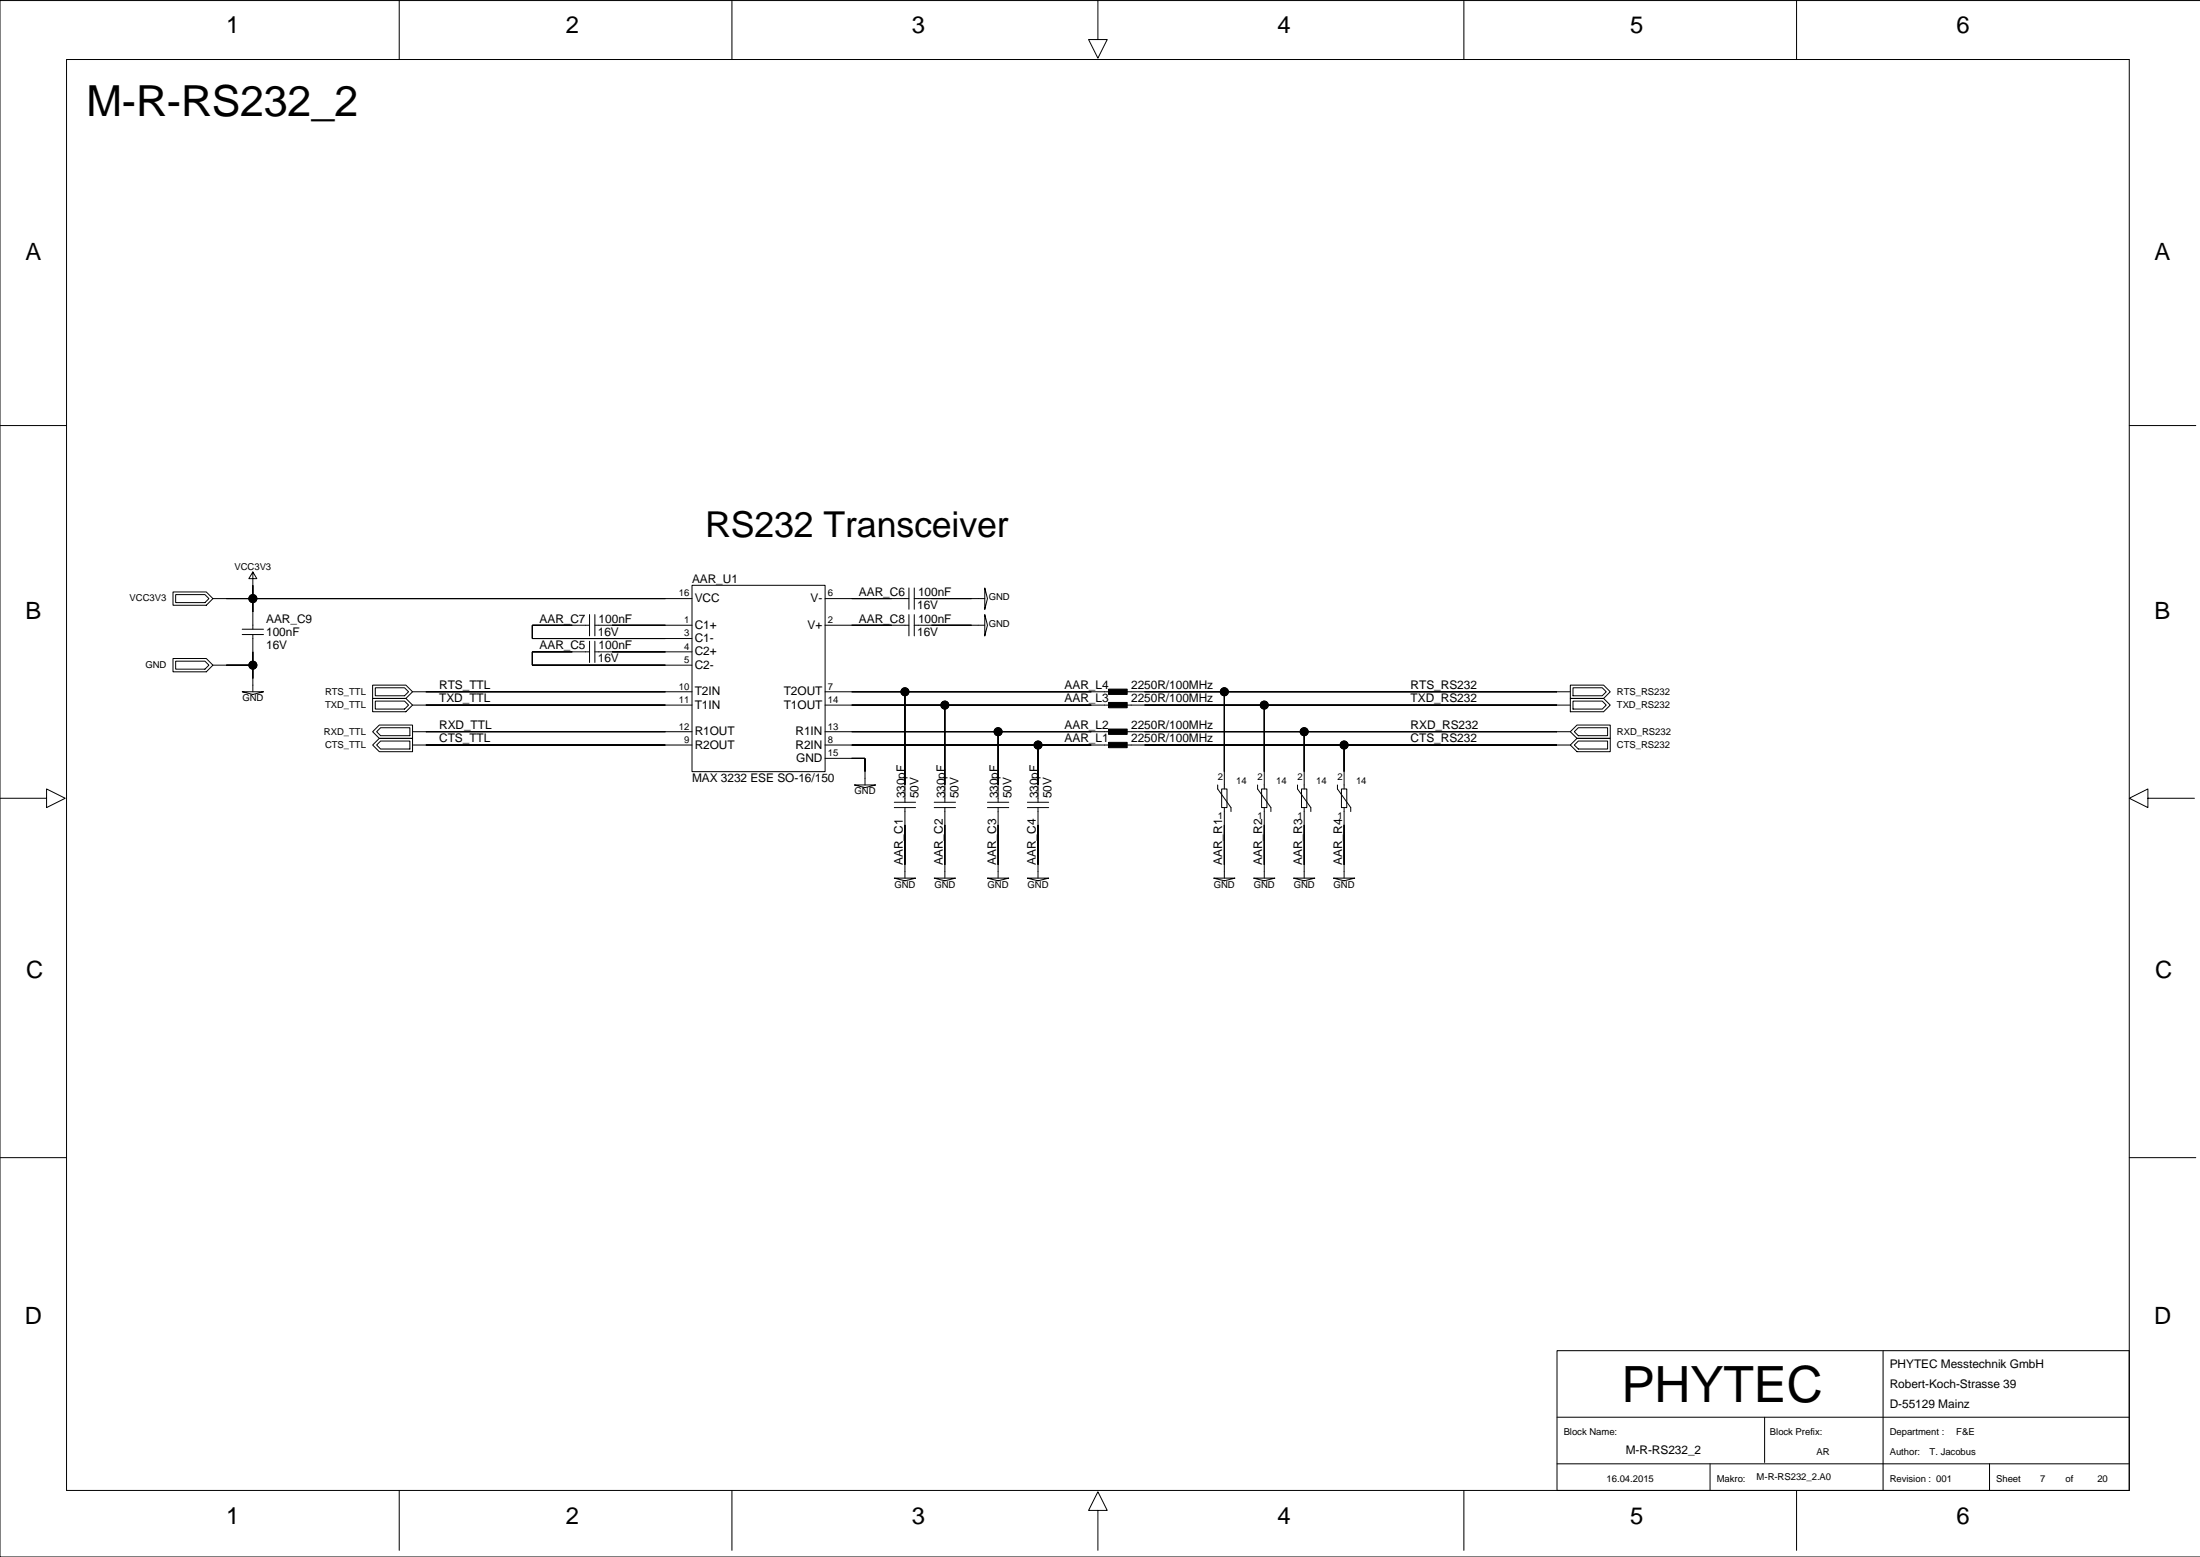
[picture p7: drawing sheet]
<svg xmlns="http://www.w3.org/2000/svg" width="420mm" height="297mm" viewBox="0 0 420 297" stroke-linecap="round" stroke-linejoin="round" font-family="sans-serif">
<g fill="none" stroke="#000" stroke-width=".19">
<path d="M76.2 -.1v11.5M139.7 -.1v11.5M209.5 -.1v7.6h1.8l-1.8 3.6-1.8-3.6h1.8M279.3 -.1v11.5M342.8 -.1v11.5M12.7 11.4h393.6v272.9h-393.6zM419.9 .1h-419.9v296.9h419.9M0 81.2h12.7M406.3 81.2h12.7M33 112.9h6.4l1.2 1.3-1.2 1.3h-6.4zM33.5 113.4h5.6l.8 .8-.8 .8h-5.6zM40.6 114.2h91.5"/>
<path d="M48.2 109.1l-.7 1.3h1.5l-.8-1.3v10.9M112.5 117.2v4.1M112.5 119.3h-10.9v2.5h30.5M113.5 117.2v4.1M113.5 119.3h18.6M132.1 111.7h25.3v35.5h-25.3zM157.4 114.2h16M157.4 119.3h16M173.4 112.2v4M173.4 117.2v4.1M174.5 114.2h13.4M174.5 112.2v4"/>
<path d="M174.5 117.2v4.1M174.5 119.3h13.4M187.9 112.2l.5 2-.5 2zM187.9 117.2l.5 2.1-.5 2zM33 125.6h6.4l1.2 1.3-1.2 1.3h-6.4zM33.5 126.1h5.6l.8 .8-.8 .8h-5.6zM40.6 126.9h7.6M46.2 132h4.1l-2.1 .5zM46.2 120h4.1M46.2 121.1h4.1M48.2 121.1v10.9M71.1 130.7h6.4l1.2 1.3-1.2 1.2h-6.4z"/>
<path d="M71.1 133.2h6.4l1.2 1.3-1.2 1.3h-6.4zM71.6 131.2h5.6l.8 .8-.8 .7h-5.6zM71.6 133.8h5.6l.8 .7-.8 .8h-5.6zM72.4 138.3h6.3v2.6h-6.3l-1.3-1.3zM72.6 138.8h5.6v1.6h-5.6l-.7-.8zM78.7 139.6h53.4M78.7 134.5h53.4M78.7 132h53.4M112.5 124.4h-10.9v2.5h30.5M112.5 122.3v4.1M113.5 124.4h18.6M113.5 122.3v4.1"/>
<path d="M157.4 139.6h54.1M157.4 134.5h54.1M157.4 132h54.1M172.7 132v21.1M180.3 134.5v18.6M190.5 139.6v13.5M215.1 139.6h84.6M215.1 134.5h84.6M215.1 132h84.6M233.6 132v18.5M241.2 134.5v16M248.9 139.6v10.9"/>
<path d="M299.7 130.7h6.3l1.3 1.3-1.3 1.2h-6.3zM299.7 133.2h6.3l1.3 1.3-1.3 1.3h-6.3zM300.2 131.2h5.5l.8 .8-.8 .7h-5.5zM300.2 133.8h5.5l.8 .7-.8 .8h-5.5zM300.4 139.6l.8-.8h5.6v1.6h-5.6zM300.9 138.3h6.4v2.6h-6.4l-1.2-1.3zM0 152.3h8.9v-1.8l3.5 1.8-3.5 1.8v-1.8M71.1 142.1l1.3-1.2h6.3v2.5h-6.3zM72.6 141.4h5.6v1.5h-5.6l-.7-.8zM78.7 142.1h53.4M157.4 142.1h54.1M157.4 144.7h7.7v5.1"/>
<path d="M163 149.8h4.1l-2 .5zM170.6 153.1h4.1M170.6 154.1h4.1M172.7 154.1v13.4M178.3 153.1h4M178.3 154.1h4M180.3 154.1v13.4M188.4 153.1h4.1M188.4 154.1h4.1M190.5 154.1v13.4M196 153.1h4.1M196 154.1h4.1"/>
<path d="M198.1 142.1v11M198.1 154.1v13.4M215.1 142.1h84.6M232.4 149.8v.7l2.5 3.6v.7M233.1 150.5h1v3.6h-1zM233.6 154.1v13.4M240 149.8v.7l2.5 3.6v.7M240.7 150.5h1.1v3.6h-1.1zM241.2 154.1v13.4M247.6 149.8v.7l2.5 3.6v.7M248.4 150.5h1v3.6h-1zM248.9 154.1v13.4"/>
<path d="M255.2 149.8v.7l2.6 3.6v.7M256 150.5h1v3.6h-1zM256.5 142.1v8.4M256.5 154.1v13.4M299.7 142.1l1.2-1.2h6.4v2.5h-6.4zM300.4 142.1l.8-.7h5.6v1.5h-5.6zM409.9 152.3v1.8l-3.6-1.8 3.6-1.8v1.8h8.9M170.6 167.5h4.1l-2 .5zM178.3 167.5h4l-2 .5zM188.4 167.5h4.1l-2 .5zM196 167.5h4.1l-2 .5zM231.6 167.5h4.1l-2.1 .5z"/>
<path d="M239.2 167.5h4.1l-2.1 .5zM246.8 167.5h4.1l-2 .5zM254.5 167.5h4l-2 .5zM0 220.9h12.7M406.3 220.9h12.7M297.1 257.7h109.2v26.6h-109.2zM359.3 257.7v26.6M297.1 279.3h109.2M297.1 270.4h109.2M326.3 279.3v5M336.7 270.4v8.6M379.6 279.3v5"/>
<path d="M76.2 284.3v11.5M139.7 284.3v11.5M209.5 288.2h1.8l-1.8-3.6-1.8 3.6h1.8v7.6M279.3 284.3v11.5M342.8 284.3v11.5"/>
<circle cx="48.2" cy="114.2" r=".76"/>
<circle cx="48.2" cy="126.9" r=".76"/>
<circle cx="172.7" cy="132" r=".76"/>
<circle cx="180.3" cy="134.5" r=".76"/>
<circle cx="190.5" cy="139.6" r=".76"/>
<circle cx="233.6" cy="132" r=".76"/>
<circle cx="241.2" cy="134.5" r=".76"/>
<circle cx="248.9" cy="139.6" r=".76"/>
<circle cx="198.1" cy="142.1" r=".76"/>
<circle cx="256.5" cy="142.1" r=".76"/>
</g>
<g fill="#000" stroke="#000" stroke-width=".19">
<path d="M43.2 114.2h5z" fill-rule="evenodd"/>
<path d="M48.2 114.2v2.5z" fill-rule="evenodd"/>
<path d="M48.2 111.7v2.5z" fill-rule="evenodd"/>
<path d="M101.6 119.3v2.5z" fill-rule="evenodd"/>
<path d="M101.6 119.3h7.6z" fill-rule="evenodd"/>
<path d="M116.8 119.3h10.2z" fill-rule="evenodd"/>
<path d="M48.2 114.2h78.8z" fill-rule="evenodd"/>
<path d="M162.5 119.3h7.6z" fill-rule="evenodd"/>
<path d="M162.5 114.2h7.6z" fill-rule="evenodd"/>
<path d="M177.8 119.3h7.6z" fill-rule="evenodd"/>
<path d="M177.8 114.2h7.6z" fill-rule="evenodd"/>
<path d="M43.2 126.9h5z" fill-rule="evenodd"/>
<path d="M48.2 126.9v2.5z" fill-rule="evenodd"/>
<path d="M48.2 124.4v2.5z" fill-rule="evenodd"/>
<path d="M101.6 124.4v2.5z" fill-rule="evenodd"/>
<path d="M101.6 124.4h7.6z" fill-rule="evenodd"/>
<path d="M101.6 126.9h25.4z" fill-rule="evenodd"/>
<path d="M116.8 124.4h10.2z" fill-rule="evenodd"/>
<path d="M101.6 121.8h25.4z" fill-rule="evenodd"/>
<path d="M81.3 134.5h45.7z" fill-rule="evenodd"/>
<path d="M81.3 132h45.7z" fill-rule="evenodd"/>
<path d="M81.3 139.6h45.7z" fill-rule="evenodd"/>
<path d="M172.7 132v17.8z" fill-rule="evenodd"/>
<path d="M162.5 132h10.2z" fill-rule="evenodd"/>
<path d="M162.5 134.5h17.8z" fill-rule="evenodd"/>
<path d="M180.3 134.5v15.3z" fill-rule="evenodd"/>
<path d="M190.5 139.6v10.2z" fill-rule="evenodd"/>
<path d="M162.5 139.6h28z" fill-rule="evenodd"/>
<path d="M190.5 139.6h17.7z" fill-rule="evenodd"/>
<path d="M180.3 134.5h27.9z" fill-rule="evenodd"/>
<path d="M172.7 132h35.5z" fill-rule="evenodd"/>
<path d="M211.5 134h3.6v1h-3.6z" fill-rule="evenodd"/>
<path d="M211.5 131.5h3.6v1h-3.6z" fill-rule="evenodd"/>
<path d="M218.4 132h15.2z" fill-rule="evenodd"/>
<path d="M233.6 132v15.2z" fill-rule="evenodd"/>
<path d="M218.4 134.5h22.8z" fill-rule="evenodd"/>
<path d="M241.2 134.5v12.7z" fill-rule="evenodd"/>
<path d="M218.4 139.6h30.5z" fill-rule="evenodd"/>
<path d="M248.9 139.6v7.6z" fill-rule="evenodd"/>
<path d="M248.9 139.6h48.2z" fill-rule="evenodd"/>
<path d="M241.2 134.5h55.9z" fill-rule="evenodd"/>
<path d="M233.6 132h63.5z" fill-rule="evenodd"/>
<path d="M81.3 142.1h45.7z" fill-rule="evenodd"/>
<path d="M162.5 144.7h2.6z" fill-rule="evenodd"/>
<path d="M165.1 144.7v2.5z" fill-rule="evenodd"/>
<path d="M172.7 157.4v7.6z" fill-rule="evenodd"/>
<path d="M180.3 157.4v7.6z" fill-rule="evenodd"/>
<path d="M190.5 157.4v7.6z" fill-rule="evenodd"/>
<path d="M162.5 142.1h35.6z" fill-rule="evenodd"/>
<path d="M198.1 142.1v7.7z" fill-rule="evenodd"/>
<path d="M198.1 157.4v7.6z" fill-rule="evenodd"/>
<path d="M198.1 142.1h10.1z" fill-rule="evenodd"/>
<path d="M211.5 141.6h3.6v1h-3.6z" fill-rule="evenodd"/>
<path d="M211.5 139.1h3.6v1h-3.6z" fill-rule="evenodd"/>
<path d="M233.6 157.4v7.6z" fill-rule="evenodd"/>
<path d="M241.2 157.4v7.6z" fill-rule="evenodd"/>
<path d="M248.9 157.4v7.6z" fill-rule="evenodd"/>
<path d="M218.4 142.1h38.1z" fill-rule="evenodd"/>
<path d="M256.5 142.1v5.1z" fill-rule="evenodd"/>
<path d="M256.5 157.4v7.6z" fill-rule="evenodd"/>
<path d="M256.5 142.1h40.6z" fill-rule="evenodd"/>
<circle cx="48.2" cy="114.2" r=".76"/>
<circle cx="48.2" cy="126.9" r=".76"/>
<circle cx="172.7" cy="132" r=".76"/>
<circle cx="180.3" cy="134.5" r=".76"/>
<circle cx="190.5" cy="139.6" r=".76"/>
<circle cx="233.6" cy="132" r=".76"/>
<circle cx="241.2" cy="134.5" r=".76"/>
<circle cx="248.9" cy="139.6" r=".76"/>
<circle cx="198.1" cy="142.1" r=".76"/>
<circle cx="256.5" cy="142.1" r=".76"/>
</g>
<text font-size="9.5" x="309.4" y="267.4">PHYTEC</text>
<text font-size="8.2" x="16.5" y="22.2">M-R-RS232_2</text>
<text font-size="6.8" x="134.6" y="102.5">RS232 Transceiver</text>
<g font-size="4.5">
<text x="43.2" y="6.4">1</text>
<text x="107.9" y="6.4">2</text>
<text x="174" y="6.4">3</text>
<text x="243.8" y="6.4">4</text>
<text x="311.1" y="6.4">5</text>
<text x="373.3" y="6.4">6</text>
<text x="4.8" y="49.5">A</text>
<text x="411.2" y="49.5">A</text>
<text x="4.8" y="118.1">B</text>
<text x="411.2" y="118.1">B</text>
<text x="5" y="186.7">C</text>
<text x="411.3" y="186.7">C</text>
<text x="4.7" y="252.7">D</text>
<text x="411" y="252.7">D</text>
<text x="43.2" y="290.8">1</text>
<text x="107.9" y="290.8">2</text>
<text x="174" y="290.8">3</text>
<text x="243.8" y="290.8">4</text>
<text x="311.1" y="290.8">5</text>
<text x="373.3" y="290.8">6</text>
</g>
<g font-size="2.3">
<text x="132" y="111.1">AAR_U1</text>
<text x="163.9" y="113.7">AAR_C6</text>
<text x="175.2" y="113.7">100nF</text>
<text x="50.8" y="118.8">AAR_C9</text>
<text x="103" y="118.8">AAR_C7</text>
<text x="114.2" y="118.8">100nF</text>
<text x="132.6" y="114.9">VCC</text>
<text x="132.6" y="120">C1+</text>
<text x="154.1" y="120">V+</text>
<text x="154.7" y="114.9">V-</text>
<text x="163.9" y="118.8">AAR_C8</text>
<text x="175" y="116.2">16V</text>
<text x="175.2" y="118.8">100nF</text>
<text x="50.8" y="121.3">100nF</text>
<text x="50.8" y="123.8">16V</text>
<text x="103" y="123.8">AAR_C5</text>
<text x="114.1" y="121.3">16V</text>
<text x="114.2" y="123.8">100nF</text>
<text x="132.6" y="125">C2+</text>
<text x="132.6" y="122.5">C1-</text>
<text x="175" y="121.3">16V</text>
<text x="83.8" y="131.5">RTS_TTL</text>
<text x="114.1" y="126.4">16V</text>
<text x="132.6" y="127.6">C2-</text>
<text x="203.2" y="131.5">AAR_L4</text>
<text x="215.9" y="131.5">2250R/100MHz</text>
<text x="269.2" y="131.5">RTS_RS232</text>
<text x="83.8" y="134">TXD_TTL</text>
<text x="132.6" y="135.2">T1IN</text>
<text x="132.6" y="132.7">T2IN</text>
<text x="149.5" y="135.2">T1OUT</text>
<text x="149.5" y="132.7">T2OUT</text>
<text x="203.2" y="134">AAR_L3</text>
<text x="215.9" y="134">2250R/100MHz</text>
<text x="269.2" y="134">TXD_RS232</text>
<text x="83.8" y="141.6">CTS_TTL</text>
<text x="83.8" y="139.1">RXD_TTL</text>
<text x="132.6" y="142.8">R2OUT</text>
<text x="132.6" y="140.3">R1OUT</text>
<text x="151.8" y="142.8">R2IN</text>
<text x="151.8" y="140.3">R1IN</text>
<text x="203.2" y="141.6">AAR_L1</text>
<text x="203.2" y="139.1">AAR_L2</text>
<text x="215.9" y="141.6">2250R/100MHz</text>
<text x="215.9" y="139.1">2250R/100MHz</text>
<text x="269.2" y="139.1">RXD_RS232</text>
<text x="269.2" y="141.6">CTS_RS232</text>
<text x="132" y="149.2">MAX 3232 ESE SO-16/150</text>
<text x="151.9" y="145.4">GND</text>
<text x="172.7" y="152.3" transform="rotate(-90 172.7 152.3)">330pF</text>
<text x="175.3" y="152.3" transform="rotate(-90 175.3 152.3)">50V</text>
<text x="180.3" y="152.3" transform="rotate(-90 180.3 152.3)">330pF</text>
<text x="182.9" y="152.3" transform="rotate(-90 182.9 152.3)">50V</text>
<text x="190.5" y="152.3" transform="rotate(-90 190.5 152.3)">330pF</text>
<text x="193" y="152.3" transform="rotate(-90 193 152.3)">50V</text>
<text x="198.1" y="152.3" transform="rotate(-90 198.1 152.3)">330pF</text>
<text x="200.7" y="152.3" transform="rotate(-90 200.7 152.3)">50V</text>
<text x="172.3" y="165" transform="rotate(-90 172.3 165)">AAR_C1</text>
<text x="179.9" y="165" transform="rotate(-90 179.9 165)">AAR_C2</text>
<text x="190.1" y="165" transform="rotate(-90 190.1 165)">AAR_C3</text>
<text x="197.7" y="165" transform="rotate(-90 197.7 165)">AAR_C4</text>
<text x="233.2" y="165" transform="rotate(-90 233.2 165)">AAR_R1</text>
<text x="240.9" y="165" transform="rotate(-90 240.9 165)">AAR_R2</text>
<text x="248.5" y="165" transform="rotate(-90 248.5 165)">AAR_R3</text>
<text x="256.1" y="165" transform="rotate(-90 256.1 165)">AAR_R4</text>
<text x="360.6" y="261">PHYTEC Messtechnik GmbH</text>
<text x="360.6" y="268.6">D-55129 Mainz</text>
<text x="360.6" y="264.8">Robert-Koch-Strasse 39</text>
<text x="310.2" y="277.5">M-R-RS232_2</text>
</g>
<g font-size="1.8">
<text x="44.7" y="108.7">VCC3V3</text>
<text x="129.5" y="113.8">16</text>
<text x="158" y="113.8">6</text>
<text x="24.7" y="114.7">VCC3V3</text>
<text x="130.5" y="118.9">1</text>
<text x="158" y="118.9">2</text>
<text x="188.7" y="114.5">GND</text>
<text x="188.7" y="119.6">GND</text>
<text x="130.5" y="123.9">4</text>
<text x="130.5" y="121.4">3</text>
<text x="27.7" y="127.4">GND</text>
<text x="129.5" y="131.6">10</text>
<text x="130.5" y="126.5">5</text>
<text x="158" y="131.6">7</text>
<text x="46.2" y="133.8">GND</text>
<text x="62" y="132.5">RTS_TTL</text>
<text x="62" y="135.1">TXD_TTL</text>
<text x="129.5" y="134.1">11</text>
<text x="158" y="134.1">14</text>
<text x="308.5" y="132.5">RTS_RS232</text>
<text x="308.5" y="135.1">TXD_RS232</text>
<text x="61.8" y="140.1">RXD_TTL</text>
<text x="62" y="142.7">CTS_TTL</text>
<text x="129.5" y="139.2">12</text>
<text x="130.5" y="141.7">9</text>
<text x="158" y="141.7">8</text>
<text x="158" y="139.2">13</text>
<text x="308.5" y="140.1">RXD_RS232</text>
<text x="308.5" y="142.7">CTS_RS232</text>
<text x="158" y="144.3">15</text>
<text x="232.4" y="148.8">2</text>
<text x="235.9" y="149.6">14</text>
<text x="240" y="148.8">2</text>
<text x="243.5" y="149.6">14</text>
<text x="247.6" y="148.8">2</text>
<text x="251.1" y="149.6">14</text>
<text x="255.2" y="148.8">2</text>
<text x="258.8" y="149.6">14</text>
<text x="163.1" y="151.6">GND</text>
<text x="232.4" y="156.2">1</text>
<text x="240" y="156.2">1</text>
<text x="247.6" y="156.2">1</text>
<text x="255.2" y="156.2">1</text>
<text x="170.7" y="169.3">GND</text>
<text x="178.3" y="169.3">GND</text>
<text x="188.5" y="169.3">GND</text>
<text x="196.1" y="169.3">GND</text>
<text x="231.6" y="169.3">GND</text>
<text x="239.2" y="169.3">GND</text>
<text x="246.9" y="169.3">GND</text>
<text x="254.5" y="169.3">GND</text>
<text x="298.4" y="273.8">Block Name:</text>
<text x="337.7" y="273.8">Block Prefix:</text>
<text x="360.6" y="273.8">Department :</text>
<text x="373.3" y="273.8">F&amp;E</text>
<text x="346.6" y="277.6">AR</text>
<text x="360.6" y="277.6">Author:</text>
<text x="368.2" y="277.6">T. Jacobus</text>
<text x="306.6" y="282.7">16.04.2015</text>
<text x="327.6" y="282.7">Makro:</text>
<text x="335.2" y="282.3">M-R-RS232_2.A0</text>
<text x="360.6" y="282.7">Revision : 001</text>
<text x="380.9" y="282.7">Sheet</text>
<text x="389.3" y="282.7">7</text>
<text x="394.1" y="282.7">of</text>
<text x="400.2" y="282.7">20</text>
</g>
</svg>
